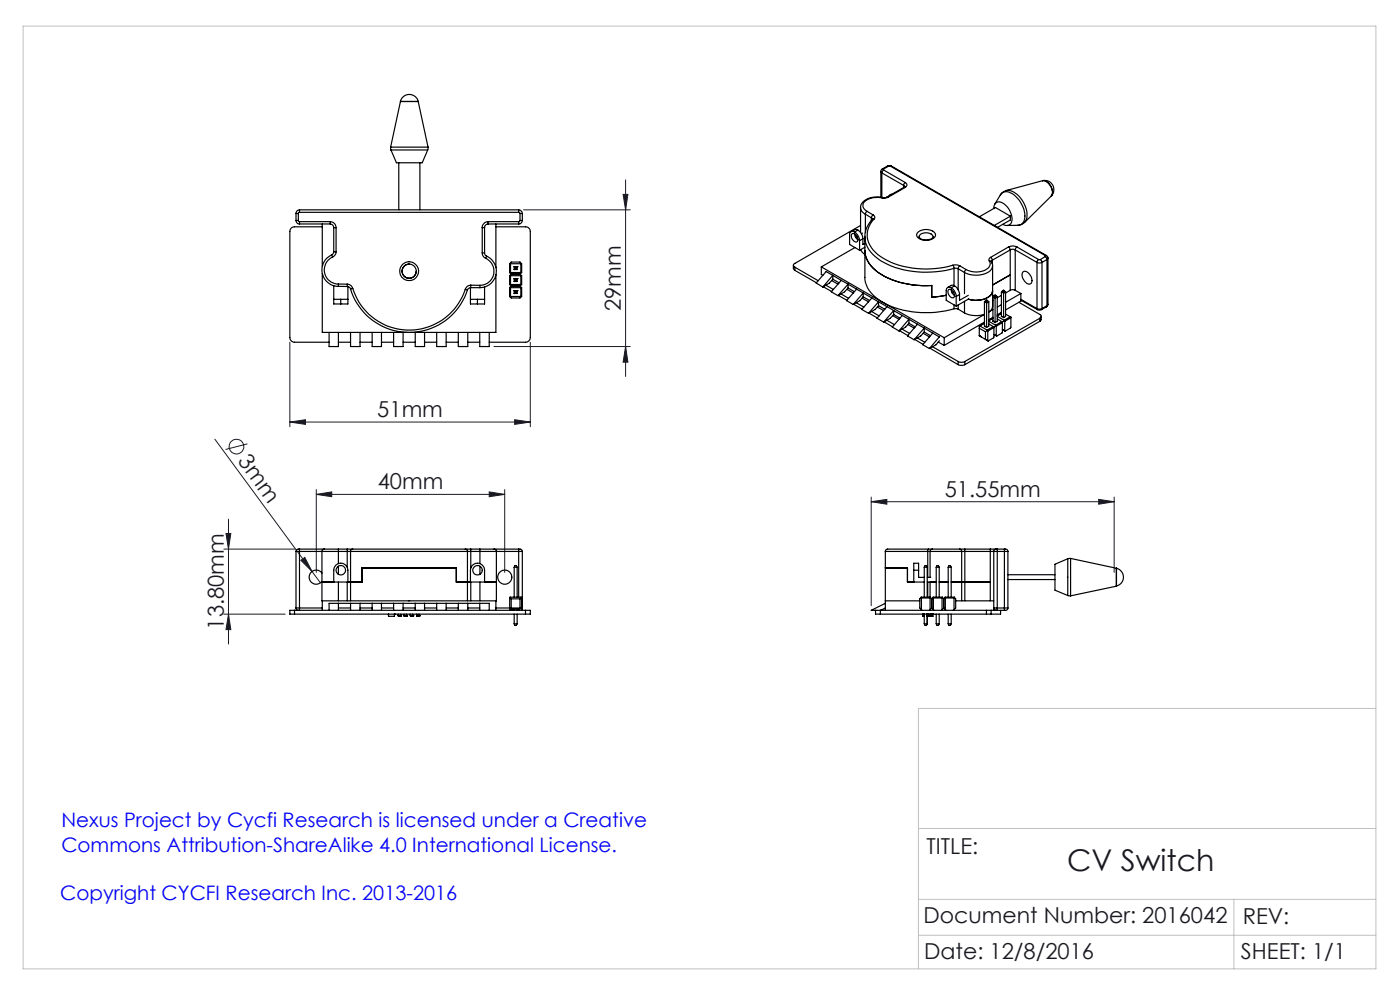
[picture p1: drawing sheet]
<svg xmlns="http://www.w3.org/2000/svg" width="297mm" height="210mm" viewBox="0 0 297 210" stroke-linecap="round" stroke-linejoin="round" font-family="sans-serif">
<g fill="none" stroke="#191924" stroke-width=".21">
<path d="M132.7 38.2v41.7M111.1 44.5h22.6M132.2 41.2h1l-.5 3.3zM61.5 72.6v17.9M104.8 73.5h28.9M112.5 72.6v17.9M132.7 73.5l.5 3.3h-1zM45.6 93.2l22.4 30.4M52.5 94.1l-4.7 1.2M61.5 89.5l3.3-.5v1zM61.5 89.5h51M109.2 89l3.3 .5-3.3 .5z"/>
<path d="M47.5 116.5h15M47.9 113.2h1.1l-.5 3.3zM48.5 110.1v26.5M63.8 118.8l.9-.6 1.5 3zM67.1 104.9l3.3-.6v1.1zM67.1 103.8v17.6M67.1 104.9h40M103.8 104.3l3.3 .6-3.3 .5zM107.1 103.8v17.6M184.8 106.4l3.3-.5v1.1zM184.8 105.4v23.1M184.8 106.4h51.6"/>
<path d="M233.1 105.9l3.3 .5-3.3 .6zM236.4 105.4v16M47.5 130.3h13M48.5 130.3l.5 3.3h-1.1z"/>
<circle cx="50.2" cy="94.7" r="1.55"/>
</g>
<path d="M4.9 5.5h287v200h-287zM291.9 150.3h-97.1v55.2M194.8 175.7h97.1M194.8 198.4h97.1M194.8 190.8h97.1M261.8 190.8v14.7" fill="none" stroke="#c0c0c0" stroke-width=".21"/>
<g fill="#191924">
<path d="M63.8 118.8l.9-.6 1.5 3z"/>
<path d="M61.5 89.5l3.3-.5v1zM109.2 89l3.3 .5-3.3 .5zM184.8 106.4l3.3-.5v1.1zM233.1 105.9l3.3 .5-3.3 .6z"/>
<path d="M67.1 104.9l3.3-.6v1.1zM103.8 104.3l3.3 .6-3.3 .5z"/>
<path d="M47.9 113.2h1.1l-.5 3.3zM48.5 130.3l.5 3.3h-1.1zM132.2 41.2h1l-.5 3.3zM132.7 73.5l.5 3.3h-1z"/>
</g>
<g fill="none" stroke="#000" stroke-width=".25">
<path d="M82.9 31.2v.6M82.9 31.2h7.9M82.9 31.8l1.2 2.7h5.5l1.1-2.7M82.9 31.8h7.8M84.6 34.5v10M84.9 21.5h.1M84.9 21.5a1.94 1.94 0 0 1 1.9-1.5 1.94 1.94 0 0 1 1.9 1.5M84.9 21.5h3.8M84.9 21.5l-2 9.7M88.7 21.5h.1M88.7 21.5l2.1 9.7M89.1 34.5v10"/>
<path d="M90.8 31.2l-.1 .6M186.9 36.4l.2 .3M186.9 36.4v5.4M187.1 36.7l4.6 2.6M187.1 36.7v5.2M187.2 35.8l-.3 .6M187.2 35.8l.2 .1M187.4 35.9v.1M187.4 36l-.3 .7M187.4 36l4.7 2.7M188.2 35.2h.9M188.2 35.2h.3"/>
<path d="M188.2 35.2l-1 .6M188.5 35.2h.4M188.5 35.2l-1.1 .7M188.9 35.2h.2M188.9 35.2l32.9 19M189.1 35.2l32.9 19M191.7 39.3l.2 .2-.1 .2M191.7 39.3v.5M191.8 39.7h.3M191.8 39.7l-3.6 2.1M192.1 38.7a.55 .55 0 0 1 .3 .5 .55 .55 0 0 1-.3 .5M192.1 38.7l-.4 .6"/>
<path d="M192.1 39.7l-3.7 2.1M221.2 38.3a2.36 2.36 0 0 1 2 2.9l-.2 .4M221.2 38.3l-7.8 2.1M221.2 38.3a1.96 1.96 0 0 1 2.1 .9 1.96 1.96 0 0 1-.2 2.3M221.2 38.3a2.38 2.38 0 0 1 1.9 3.2M221.2 38.3h.1M62.8 45.3h.5M62.8 46.8a.72 .72 0 0 0 .7 .7M62.8 46.8h.5M62.8 45.3v1.5M63.3 46.8l.2 .2M63.3 45.3v1.5"/>
<path d="M63.5 44.5v.5M63.5 45l-.2 .3M63.5 47v.5M63.5 44.5a.78 .78 0 0 0-.7 .8M63.5 45h46.5M63.5 44.5h46.5M63.5 47h6.6M63.5 47.5h6.6M68.4 48.1h-5.9a.96 .96 0 0 0-1 1v22.5a.96 .96 0 0 0 1 1h7.3M68.4 47.5v9M68.4 58v12.5h18.3M70.1 47a1.26 1.26 0 0 1 1.2 1.3"/>
<path d="M70.1 47.5a.78 .78 0 0 1 .7 .8M70.1 47v.5M70.3 54.1a3.5 3.5 0 0 0-1.9 3.9 3.5 3.5 0 0 0 3.4 2.7M70.3 54.1l.3 .4M70.6 54.5a2.99 2.99 0 0 0-1.7 3.4 2.99 2.99 0 0 0 2.9 2.3M70.8 48.3h.5M70.8 53.4h.5M70.8 53.4l-.2 .5-.3 .2M70.8 48.3v5.1M71.3 53.4a1.29 1.29 0 0 1-.7 1.1M71.3 48.3v5.1M86.8 56a1.5 1.5 0 0 0-1.5 1.5 1.5 1.5 0 0 0 1.5 1.5 1.5 1.5 0 0 0 1.5-1.5"/>
<path d="M102.3 53.6a1.14 1.14 0 0 0 .7 1.2M102.3 48.3h.5M102.3 53.6h.5M102.3 48.3v5.3M102.8 53.6l.1 .5 .3 .2M102.8 48.3v5.3M103 54.8a3 3 0 0 1 1.7 3.3 3 3 0 0 1-2.9 2.4M103.2 54.3l-.2 .5M103.2 54.3a3.5 3.5 0 0 1 2 3.9 3.5 3.5 0 0 1-3.4 2.8M103.5 47a1.26 1.26 0 0 0-1.2 1.3M103.5 47v.5M103.5 47.5a.78 .78 0 0 0-.7 .8"/>
<path d="M103.5 47h6.5M103.5 47.5h6.5M105.2 48.1h6.3a1.02 1.02 0 0 1 1 1v22.5a1.02 1.02 0 0 1-1 1h-7.7M105.2 47.5v9.3M105.2 58.3v12.2h-18.3M108.2 58.4l.1 .1M108.2 58.4v2M108.2 55.9h.1M108.2 55.9v1.9M108.2 55.9l.2-.3h1.9l.3 .3M108.2 57.8l.2 .3M108.3 57.8h-.1"/>
<path d="M108.3 55.9v1.9M108.3 58.5v1.9M108.3 58.5h2.2M108.3 55.9h2.2M108.3 57.8h2.2M108.4 58.1l-.2 .3M108.4 58.1h1.9M109.1 59.1h.1M109.1 56.6h.1M109.1 56.6v.6M109.1 59.1v.6M109.1 59.1l.2 .2"/>
<path d="M109.1 59.7h.6M109.1 59.1h.6M109.1 56.6l.2 .2M109.1 56.6h.6M109.1 57.2h.6M109.3 56.8v.2M109.3 59.3v.2M109.3 59.3h.2M109.3 59.5h.2M109.3 59.5l-.2 .2M109.3 56.8h.2M109.3 57h.2"/>
<path d="M109.3 57l-.2 .2M109.5 56.8v.2M109.5 59.3v.2M109.5 59.5l.2 .2M109.5 57l.2 .2M109.7 59.1h.1M109.7 56.6h.1M109.7 56.6v.6M109.7 59.1v.6M109.7 59.1l-.2 .2M109.7 56.6l-.2 .2M110 45l.3 .3"/>
<path d="M110 44.5v.5M110 44.5a.85 .85 0 0 1 .8 .8M110 47v.5M110.3 45.3h.5M110.3 46.8h.5M110.3 46.8l-.3 .2M110.3 45.3v1.5M110.3 58.1l.3 .3M110.5 57.8h.1M110.5 55.9v1.9M110.5 58.5v1.9M110.6 58.4l-.1 .1"/>
<path d="M110.6 58.4v2M110.6 55.9h-.1M110.6 55.9v1.9M110.6 57.8l-.3 .3M110.8 46.8a.78 .78 0 0 1-.8 .7M110.8 45.3v1.5M168.3 56.3v.6l.3 .5M168.6 56.7l5 2.8M168.6 56.7v.7M168.6 57.4l4.6 2.6M174.2 56.6v1.6l.4 .2M174.2 56.6l13 7.5"/>
<path d="M176.4 59.5l1.4 .8M176.7 58.4l-1.4-.8-2.2 2.4 1.5 .9M176.7 58.4v.8M176.7 58.4l1.8 1.1M176.7 59.2l1.3 .8M176.7 59.2l-.7 .8-1.4 .9M176.7 58.4l-2.1 2.5M178.5 59.5l1.4 .8M178.5 59.5l-2.1 2.4 1.4 .8M180.7 49.7a1.02 1.02 0 0 1 1.3 1.2l-.1 .3a1.02 1.02 0 0 1-1.3-1.2zM181.3 49.2a.65 .65 0 0 0-.8-.1 .65 .65 0 0 0-.3 .7v2l2.2 1.3M181.3 49.2a2.49 2.49 0 0 1 1.1 1.8"/>
<path d="M181.3 49.6l.1 .5 .6 .8M181.4 52.5l-7.2 4.1M181.8 50.2l-.3 .1M182 48.8a2.33 2.33 0 0 1 1.1 1.9M182 48.8l-.6-.1-.8 .4M182 48.8l-.7 .4M182.4 51v2.1M182.6 47.8l-14 8.1a.42 .42 0 0 0-.3 .4 .42 .42 0 0 0 .3 .4M182.6 44l.1 .7 .9 .7M182.6 52.9l.4 .6 .5 .5M183 49.5l-.3 .1M183.1 50.7l-.7 .3"/>
<path d="M183.1 50.7v1.1l.4-.2M183.5 50.3v8.5a6.4 6.4 0 0 0 3.7 5.3M183.5 53.1a6.2 6.2 0 0 0 3.4 5.1 18.9 18.9 0 0 0 10.8 2.4v2.4l3-.4M183.5 52.4l-1.1 .7M183.6 45.4l1.3 .8M183.6 45.4v3.9M183.9 44.8l-.3 .6M183.9 44.8l1.3 .8M184.9 46.2l.2 .3M184.9 46.2v.5M185.1 46.5a5.1 5.1 0 0 0 .5 7.9 17.8 17.8 0 0 0 13 3.2l2-.2 1.8-.5M185.1 46.5h.1"/>
<path d="M185.2 45.6a.52 .52 0 0 1 .2 .9M185.2 45.6l-.3 .6M185.4 46.5a4.7 4.7 0 0 0 .3 7 17.2 17.2 0 0 0 13.7 3.4l2.7-.6M185.4 46.5h-.3M187.1 42a4 4 0 0 0-3.9 1l-.1 .9 .3 .5 .5 .4M187.2 41.9a4.1 4.1 0 0 0-4.5 1.5l-.1 5.9M187.2 41.9l-.1 .1M188.2 41.8l-1 .1M188.2 41.8h.2M188.4 41.8l-.8 .2h-.5M189.2 41.2l-.3 .1-.3 .2M194.6 49.4a2.62 2.62 0 0 1 3.8 .2 1.39 1.39 0 0 1-1.6 1.4 2.09 2.09 0 0 1-2.3-1.2z"/>
<path d="M198 50.2a1.81 1.81 0 0 0-3-.2 .68 .68 0 0 0 .8 .8 1.93 1.93 0 0 0 2.1-.5M202.1 56.3l.8-.1 .7 .2M202.1 56.3l.3 .6M202.4 56.9l.9 .1M202.4 56.9v3.7M203.3 57l1.3 .8M203.3 57v4.4M203.6 56.4l-.3 .6M203.6 56.4l1.4 .8M204.6 57.8v4.5M205 57.2l-.4 .6M209.9 55.3a1.41 1.41 0 0 1-1 2.1 4.6 4.6 0 0 1-3.9-.2"/>
<path d="M209.9 55.3l.4 .2M210.1 54.6a.54 .54 0 0 0-.2 .7M210.1 54.6l.4 .6M210.3 55.5l.3 .9M210.3 55.5h.1M210.5 55.2l-.2 .3M210.5 55.2v.8M210.6 56.4v8.5l-.1 .5-.5 .6M210.6 56.4a2.21 2.21 0 0 1-2.1 1.8 5.7 5.7 0 0 1-3.9-.4M210.8 44.2a1.24 1.24 0 0 1 .7-1.3 1.24 1.24 0 0 1 1.5 .3 4 4 0 0 1 1.5 4.1l-.6 .5h-.6l-.5-.2M211 43.3l1.2-2a1.71 1.71 0 0 1 2.6-.2 5.6 5.6 0 0 1 2.4 5.9l-.4 .5-.6 .3h-2.6M213.4 40.4l-.9 .5-.3 .5"/>
<path d="M213.4 40.4a4.2 4.2 0 0 1 3.9 3 3.7 3.7 0 0 1 0 3.8M214 52.4a1.94 1.94 0 0 1 1.7 0M214 52.4l.3 .6M214 52.4l-3.9 2.2M214.3 53l.4-.1 .7 .1M214.3 58.3l-3.7 2.2M214.3 53l-3.8 2.2M214.3 53v8.6M214.3 45.9l-3.4 1.9M214.3 45.9l-3.1-1.9-3.4 2M214.3 45.9v.8l-2.7 1.5M215.4 53l4.6 2.7"/>
<path d="M215.4 53v8.6M215.7 52.4l-.3 .6M215.7 52.4l4.6 2.7M217 57.7a1.21 1.21 0 0 1 1.7 .9l.2 .6a.73 .73 0 0 1-.3 1 .73 .73 0 0 1-1-.3 1.85 1.85 0 0 1-.6-2.2zM217.3 47.2l-.6 .4-.8 .2M220 55.7l.5 .1 .6-.1M220 55.7v9.8M220.3 55.1h.4M220.3 55.1l-.2 .2-.1 .4M220.7 55.1l.4 .6M221.1 55.7v9.8M221.8 54.2v.2"/>
<path d="M221.8 54.4l.3 .7M221.8 54.2h.2M221.8 54.4l-1.1 .7M222 54.2l.3 .5M222.1 55.1l-1 .6M222.1 55.1v9.7M222.3 54.7l-.2 .4M222.3 54.7v9.8M223 41.6l-5.7 5.6M223.1 41.5l-.1 .1M69.8 70.5v3h2v-3M70.8 60.6v3.9h1.5"/>
<path d="M70.8 63.5h1.5M71.8 60.2v.5M71.8 60.7l1.9 .1M71.8 60.2l1.9 .1M71.8 72.6h2.6M72.3 63.5h1.5M72.3 63.5v1M73.7 60.3v.5M73.7 60.3a1.19 1.19 0 0 1 1.1 .9M73.7 60.8l.5 .2 .2 .3M73.8 60.8v3.7h-1.5M74.4 61.3a13 13 0 0 0 12.3 9.2 13 13 0 0 0 12.5-9"/>
<path d="M74.4 70.5v3h2v-3M74.8 61.2a12.5 12.5 0 0 0 11.9 8.8 12.5 12.5 0 0 0 12-8.6M74.8 61.2l-.4 .1M76.4 72.6h2.6M79 70.5v3h1.9v-3M80.9 72.6h2.6M83.5 70.5v3h2v-3M85.5 72.6h2.6M88.1 70.5v3h2v-3M90.1 72.6h2.5M92.6 70.5v3h2.1v-3M94.7 72.6h2.5"/>
<path d="M97.2 70.5v3h2v-3M98.7 61.4l.5 .1M99.2 72.6h2.6M99.8 61v3.5h1.5M99.8 63.5h1.5M99.9 60.5v.5M99.9 60.5a1.19 1.19 0 0 0-1.2 .9M99.9 61l-.6 .2-.1 .3M99.9 61h1.9M99.9 60.5h1.9M101.3 63.5h1.5M101.3 63.5v1"/>
<path d="M101.8 70.5v3h2v-3M101.8 60.5v.5M102.8 60.9v3.6h-1.5M108.2 61h.1M108.2 61v1.9M108.2 62.9l.2 .3h1.9l.3-.3M108.2 60.4l.2 .3M108.3 62.9h-.1M108.3 60.4h-.1M108.3 61h2.2M108.3 62.9h2.2M108.3 61v1.9"/>
<path d="M108.3 60.4h2.2M108.4 60.7l-.2 .3M108.4 60.7h1.9M109.1 61.7h.1M109.1 61.7v.6M109.1 61.7l.2 .1M109.1 61.7h.6M109.1 62.3h.6M109.3 61.8h.2M109.3 62.1l-.2 .2M109.3 62.1h.2M109.3 61.8v.3"/>
<path d="M109.5 62.1l.2 .2M109.5 61.8v.3M109.7 61.7h.1M109.7 61.7v.6M109.7 61.7l-.2 .1M110.3 60.7l.3 .3M110.5 62.9h.1M110.5 60.4h.1M110.5 61v1.9M110.6 61h-.1M110.6 61v1.9M110.6 60.4l-.3 .3"/>
<path d="M174.6 60.8l1.8 1M175.2 60.5l1.6 .9M177.9 62.7l1.8 1M178.4 62.4l1.6 .9M179.7 61.4l1.3 .8M179.9 60.3v.8M179.9 60.3l1.8 1M179.9 61.1l1.4 .8M179.9 61.1l-.7 .8-1.4 .8M179.9 60.3l-2.1 2.4M181.1 64.5l1.8 1.1M181.7 64.2l1.6 .9"/>
<path d="M181.7 61.3l1.4 .9M181.7 61.3l-2.1 2.5 1.4 .8M182.9 63.2l1.4 .8M183.1 62.2v.8M183.1 62.2l1.9 1M183.1 63l1.4 .7M183.1 62.2l-2.1 2.4M183.1 63l-.7 .8-1.4 .8M184.3 66.4l1.8 1M184.9 66.1l1.6 .9M185 63.2l1.4 .8M185 63.2l-2.2 2.4 1.5 .9"/>
<path d="M186.1 65.1l1.4 .8M186.4 64v.8M186.4 64l1.8 1M186.4 64.8l1.3 .8M186.4 64l-2.1 2.5M186.4 64.8l-.7 .8-1.4 .9M187.2 64.1l.2 .1M187.4 64.2a20.5 20.5 0 0 0 15 1.3M187.4 64.2l12.9 7.4M187.6 68.3l1.7 1M188.1 67.9l1.6 1M188.2 65l1.4 .9"/>
<path d="M188.2 65l-2.1 2.5 1.4 .8M189.4 66.9l1.3 .8M189.6 65.9v.8M189.6 65.9l1.8 1M189.6 66.7l1.3 .8M189.6 66.7l-.7 .8-1.4 .8M189.6 65.9l-2.1 2.4M190.8 70.1l1.8 1.1M191.3 69.8l1.7 .9M191.4 66.9l1.4 .8M191.4 66.9l-2.1 2.5 1.4 .8M192.6 68.8l1.3 .8"/>
<path d="M192.8 67.7v.9M192.8 67.7l1.8 1.1M192.8 68.6l1.4 .7M192.8 68.6l-.7 .8-1.4 .8M192.8 67.7l-2.1 2.5M194 72l1.8 1.1M194.6 71.7l1.6 .9M194.6 68.8l1.5 .8M194.6 68.8l-2.1 2.5 1.4 .8M195.8 70.7l1.4 .8M196.1 69.6v.8M196.1 69.6l1.8 1.1"/>
<path d="M196.1 70.4l-.8 .9-1.4 .8M196.1 69.6l-2.2 2.5M196.1 70.4l1.3 .8M197.3 73.9l6 3.5M197.8 73.5l5.5 3.2M197.9 70.7l1.4 .8-2.1 2.4M197.9 70.7l-2.1 2.4 1.4 .8M199 72.6l1.3 .7M199.3 72.3l-.7 .8-1.4 .8M200.3 71.6v1.7M201.2 61.5a1.09 1.09 0 0 1 1.1 .5 1.09 1.09 0 0 1-.1 1.2 1.28 1.28 0 0 1-1-1.7zM201.8 61.1a2.33 2.33 0 0 1 1 1.8"/>
<path d="M201.8 61.1a.65 .65 0 0 0-.8-.1 .65 .65 0 0 0-.3 .7v2l2.1 1.2M201.8 61.4l.1 .6 .6 .7M202.3 62l-.3 .2M202.4 65.5l.9 .1M202.4 64.7v.8M202.5 60.6a2.49 2.49 0 0 1 1.1 1.9M202.5 60.6l-.6-.1-.9 .5M202.5 60.6l-.7 .5M202.8 62.9v2M203.3 76.7a1.5 1.5 0 0 0 1.4 0M203.3 77.4l.5 .1 .9-.1M203.3 65.6l1.3 .8"/>
<path d="M203.3 64.7v.9M203.3 76.7v.7M203.6 62.5l-.8 .4M203.6 62.5v1.2l1.8-1.1M204.6 66.4a5.7 5.7 0 0 0 4.2 .3M204.6 63.9v2.5M204.7 76.7v.7M207.8 69.1h.1M207.8 71.2h.1M207.8 69.6l1.3 .8M207.8 69.1v2.1M207.8 71.2l1.3 .8"/>
<path d="M207.8 71.2l.4 .3M207.9 69.1l1.5 .9M208.8 69.2h.1M208.8 68.5l-1 .6M208.8 64l.5 .3 .5-.3M208.8 64v5.2M208.8 69.2l.5 .3M208.8 66.7l-8.5 4.9M208.8 68.3l-8.5 5M208.8 68.6l-.9 .5M209.1 72l.4 .3M209.1 70.4v1.6"/>
<path d="M209.1 72h.1M209.1 72l.6 .3M209.1 63.7l-.3 .3M209.1 63.7l.2 .1M209.1 63.7h.4M209.3 63.8v5.7M209.4 70l.1 .1M209.5 70.1v.1M209.5 63.7l.3 .3M209.5 63.7l-.2 .1M209.5 70.1l-.4 .3M209.5 70.2v2.1"/>
<path d="M209.5 72.3h.2M209.8 64v5.2l-.5 .3M209.8 68.7l.9 .6M209.8 68.1l1.4 .9M210 66l-.2 .2M210.6 61.7a2.83 2.83 0 0 1-3.1 2h-1.1l-1-.2-2.6 1.4M210.6 68.1h.1M210.6 67.5l-.8 .5M210.6 63l.5 .2 .5-.2M210.6 63v5.1M210.6 68.1l.5 .3M210.6 65.7l-.6 .3"/>
<path d="M210.6 67.3l-.8 .5M210.6 63.7h.1M210.7 69.3h.2M210.7 69.3l-1.3 .7M210.9 69.3v.2M210.9 69.5l-1.4 .7M210.9 69.5v2l-1.2 .8M210.9 62.7h.4M210.9 62.7l-.3 .3M210.9 62.7l.2 .1M211.1 62.8v5.6M211.2 69l.1 .1"/>
<path d="M211.3 69.1v.1M211.3 62.7l-.2 .1M211.3 62.7l.3 .3M211.3 69.1l-.4 .2M211.3 71.2l-.4-.3 .6 .4M211.3 69.2v2M211.3 71.2l.2 .1M211.6 63v5.1l-.5 .3M211.6 67.7l.9 .5M211.6 67.1l1.4 .8M212.4 67.1h.1M212.4 66.4l-.8 .5"/>
<path d="M212.4 61.9l.5 .3 .4-.3M212.4 61.9v5.2M212.4 67.1l.5 .3M212.4 64.6l-.8 .5M212.4 66.3l-.8 .5M212.4 62.6l-.8 .6M212.4 66.5l-.8 .5M212.5 68.2l.2 .1M212.5 68.2l-1.3 .8M212.7 68.3v.1M212.7 68.4v2.1l-1.2 .8M212.7 68.4l-1.4 .8"/>
<path d="M212.7 69.9l.4 .3M212.7 69.9h.1M212.7 69.9l.6 .3M212.7 61.7l-.3 .2M212.7 61.7l.2 .1M212.7 61.7h.4M212.9 61.8v5.6M213 67.9l.1 .2M213.1 68.1h.1M213.1 61.7l.2 .2M213.1 61.7l-.2 .1M213.1 68.1l-.4 .2"/>
<path d="M213.1 68.1v2.1M213.1 70.2h.2M213.3 61.9v5.2l-.4 .3M213.3 66.6l1 .6M214.3 67.2l.2 .2M214.3 61.6l.4-.2 .7 .2M214.3 67.2l-1.3 .7M214.3 61.6l-1 .6M214.5 67.4v2l-1.2 .8M214.5 67.4l-1.4 .7M215.4 61.6l1.2 .7M216.1 64.1l4.5 2.6a.43 .43 0 0 1 .3 .4 .43 .43 0 0 1-.3 .4"/>
<path d="M216.6 63.7l3.5 2M216.6 62.3l-3.3 1.8M216.6 62.3v1.6l-3.3 1.8M216.6 63.5l3.4 2M220 65.5h1.1M220 65.5l.1 .2M220.1 65.7h.8M220.6 67.5l-15.9 9.2M220.6 67.5v.6M220.6 68.1l-15.9 9.3M220.9 67.1v.8l-.3 .2M221.1 65.5l-.2 .2"/>
<path d="M222 65.1l-1.1 .6M222.1 64.8l-.1 .3M222.1 64.8l-1 .7M222.3 64.5l-.3 .6M222.3 64.5l-.2 .3M62.8 117h.7M62.8 117v12M63.5 116.5h-.5l-.2 .5M63.5 116.5v.5M63.5 117h4.8M63.5 116.5h5.3M63.5 117v12"/>
<path d="M68.3 117l.1 10.5M68.3 117h3.5M68.8 116.5h-.3l-.2 .5M68.8 116.5h3M71.8 116.5v.5M71.8 117v2.5M71.8 117h1.9M71.8 116.5h1.9M73.7 117h.7M73.7 116.5v.5M73.7 116.5h1.1M73.7 117v3.3"/>
<path d="M74.4 117h24.8M74.4 117v10.5M74.8 116.5l-.4 .2v.3M74.8 116.5h23.9M98.7 116.5l.4 .2 .1 .3M98.7 116.5h1.2M99.2 117h.7M99.2 117v10.5M99.9 116.5v.5M99.9 117v3.5M99.9 117h1.9M99.9 116.5h1.9"/>
<path d="M101.8 116.5v.5M101.8 116.5h3M101.8 117h3.5M101.8 117v2.5M104.8 116.5l.4 .1 .1 .4M104.8 116.5h5.2M105.3 117l-.1 10.5M105.3 117h4.7M110 117h.8M110 116.5h.6l.2 .5M110 116.5v.5M110 117v9.7"/>
<path d="M110.8 117v12M187.8 117h9M187.8 117v12.5M196.8 117h.5M196.8 117v5.5M197 116.5h-8.8l-.3 .2-.1 .3M197 116.5l-.2 .5M197 116.5h.8M197.3 117h6.7M197.3 117v5.5M197.8 116.5l-.4 .2-.1 .3M197.8 116.5h5.8"/>
<path d="M203.6 116.5l.3 .2 .1 .3M203.6 116.5h1.1M204 117h.7M204 117v10.5M204.7 116.5v.5M204.7 117h5.4M204.7 116.5h5.4M204.7 117v10.5M210.1 117h.7M210.1 116.5v.5M210.1 116.5h1.2M210.1 117v10.5"/>
<path d="M210.8 117h.8M210.8 117v12.5M211.3 116.5h.3M211.3 116.5l-.3 .1-.2 .4M211.6 116.5v.5M211.6 117h1.5M211.6 116.5h1.5M211.6 117v12M213.1 117h.7M213.1 116.5v.5M213.1 116.5h.5l.2 .5M213.1 117v12"/>
<path d="M213.8 117v12M226.5 118.5l-2.7 1.2v5.5l2.7 1.1M226.5 118.5v7.8M227.1 118.5h-.6M227.1 118.5v7.9M227.1 118.5l9.7 2M62.5 129.5h-1v.8h1M62.5 129.5h49M62.5 129.5v.8M62.5 130.3h49M62.8 129h.7M62.8 129l.1 .2 .4 .3"/>
<path d="M63.5 129v.5M63.5 129h4.9M68.3 123.5h2.5M68.3 121.6a1.5 1.5 0 0 0-2.2-.3 1.5 1.5 0 0 0 0 2.3 1.5 1.5 0 0 0 2.2-.3M68.4 127.5v2M68.4 127.5h36.8M70.8 123.5v-2.5a1.5 1.5 0 0 1 1.5-1.5 1.5 1.5 0 0 1 1.5 1.5v2.5M70.8 123.5h3M71.8 128h-2v1.5M71.8 129h2.6M71.8 120.1v1.7M71.8 123.5v4"/>
<path d="M71.8 128v1.5M71.8 128h2.6M73.7 123.5v4M73.8 123.5h3v-3h20v3h3M74.4 128h2M74.4 128v1.5M76.4 129h2.6M76.4 128v1.5M76.4 128h2.6M79 128h1.9M79 128v1.5M80.9 129h2.6"/>
<path d="M80.9 128v1.5M80.9 128h2.6M82.4 130.3v.4h1.3v-.4M83.5 128h2M83.5 128v1.5M83.7 130.3h.1M84.5 130.6h.1M84.5 130.3v.3M85 130.6h.1M85 130.3v.3h-.5M85.5 129h2.6M85.5 128v1.5"/>
<path d="M85.5 128h2.6M85.7 130.6h.1M85.7 130.6h.6M85.7 130.3v.3M86.3 130.6h.1M86.3 130.3v.3M87 130.3v.3h.6M87.1 130.6h.1M87.6 130.6h.1M87.6 130.3v.3M88.1 128h2M88.1 128v1.5"/>
<path d="M88.4 130.6h.1M88.4 130.6h.5M88.4 130.3v.3M88.9 130.6h.1M88.9 130.3v.3M90.1 129h2.5M90.1 128v1.5M90.1 128h2.5M92.6 128h2.1M92.6 128v1.5M94.7 129h2.5M94.7 128v1.5"/>
<path d="M94.7 128h2.5M97.2 128h2M97.2 128v1.5M99.2 129h2.6M99.2 128v1.5M99.2 128h2.6M99.8 123.5v-2.5a1.5 1.5 0 0 1 1.5-1.5 1.5 1.5 0 0 1 1.5 1.5v2.5M99.8 123.5h3M99.9 123.5v4M101.8 128h2v1.5M101.8 128v1.5M101.8 120.1v1.7"/>
<path d="M101.8 123.5v4M102.8 123.5h2.5M105.2 129h2.9M105.2 127.5v2M108.2 126.7h2.4M108.2 126.7l-.1 2.8M108.2 126.7l.2 .3M108.4 127h1.9M108.4 129l-.3 .3M108.4 129h1.9M108.4 127v2M108.6 129.5v-.3h1.5v.3"/>
<path d="M109.1 120.3h.6M109.1 120.3l.2-.3h.2l.2 .3M109.1 120.3v6.4M109.1 129.2v.3M109.1 130.3v2M109.1 132.3h.6M109.1 132.3l.2 .4h.2l.2-.4M109.7 120.3v6.4M109.7 129.2v.3M109.7 130.3v2M110 129.2v.3M110.3 129l.4 .3 .1-.3"/>
<path d="M110.3 127v2M110.6 126.7l.1 2.8M110.6 126.7l-.3 .3M110.7 129h.1M111.5 129.5h1v.8h-1M111.5 129.5v.8M185.7 129.5h1.1M185.7 129.5v.8h1.1M186.8 129.5h22.5M186.8 130.3h22.5M186.8 129.5v.8M187.8 120.5h4.7v3h1.4"/>
<path d="M187.8 127.5h7.3M187.8 128l-3 1.5h.9M187.8 129l-1 .5M193.9 121v-1.5h1v1.5M193.9 123.5h2.2M193.9 121v2.5M193.9 121h1M194.9 121v1.5h1.2M195.4 126.7l.1 .2M195.4 126.7l-.3 .3v2l.5 .5M195.5 126.9v2.4M195.5 126.9h1.8"/>
<path d="M195.7 130.3v.3h.4M195.9 130.7h.2M195.9 130.6v.1M195.9 130.6h.1M196 130.3h.1M196.1 120.3h.6M196.1 120.3l.2-.3h.2l.2 .3M196.1 132.3h.6M196.1 132.3l.2 .4h.2l.2-.4M196.1 120.3v6.4M196.1 130.3v2M196.1 130.3h-.3v.3h.3"/>
<path d="M196.7 123.5h1.9M196.7 130.6h.1M196.7 130.3h.1M196.7 120.3v6.4M196.7 130.3v2M196.7 122.5h.7M196.7 130.7h1.2M196.7 130.3h1.1v.4M196.8 123.5v3.2M197.3 126.7h-1.9M197.3 126.7h.1M197.3 123.5v3.2"/>
<path d="M197.3 126.9v2.4M197.4 126.7l-.1 .2M197.4 126.7l.3 .3M197.5 130.3h.1M197.6 130.3h.1M197.6 130.7h.1M197.7 130.7h.1M197.7 127v2M197.7 129l-.5 .5M197.7 129l.5 .5M197.9 130.7h-1.2M197.9 130.3h.1"/>
<path d="M197.9 130.3v.4M197.9 126.7l.1 .2M197.9 126.7h2M197.9 126.7l-.2 .3M198 126.9h1.8M198 126.9v2.4M198.6 120.3h.6M198.6 120.3l.2-.3h.3l.1 .3M198.6 132.3h.6M198.6 132.3l.2 .4h.3l.1-.4M198.6 120.3v6.4M198.6 130.3v2"/>
<path d="M199.2 123.5h2M199.2 120.3v6.4M199.2 130.3v2M199.8 126.9v2.4M199.9 126.7l-.1 .2M199.9 126.7l.3 .3M200.2 129l-.5 .5M200.2 127v2M200.2 129l.5 .5M200.5 126.7l.1 .2M200.5 126.7h2M200.5 126.7l-.3 .3"/>
<path d="M200.6 126.9h1.8M200.6 126.9v2.4M201.2 120.3h.6M201.2 120.3l.1-.3h.3l.2 .3M201.2 132.3h.6M201.2 132.3l.1 .4h.3l.2-.4M201.2 120.3v6.4M201.2 130.3v2M201.8 123.5h8.3M201.8 120.3v6.4M201.8 130.3v2M202.4 126.9v2.4"/>
<path d="M202.5 126.7l-.1 .2M202.5 126.7l.2 .3v2l-.5 .5M202.7 127.5h8.1M209.3 129.5h1M209.3 130.3h1M209.3 129.5v.8M210.3 129.5h.5M210.3 129.5v.8M210.8 129.5h.5M211.3 129.5h.3M211.6 129h-.6a.28 .28 0 0 0-.1 .3 .28 .28 0 0 0 .3 .2h.1M211.6 129v.5"/>
<path d="M211.6 129h1.5M211.6 129.5h1.5M212.3 129.5v.8h-2M213.1 129v.5M213.1 129h.7M213.8 129l-.2 .4-.5 .1M213.8 122.9h10M213.8 121.9h10M226.5 126.3l.6 .1M236.8 120.5v3.8M236.8 124.3l-9.7 2.1M236.8 120.5h.1"/>
<path d="M236.9 124.3h-.1M236.9 120.5a1.94 1.94 0 0 1 1.4 1.9 1.94 1.94 0 0 1-1.4 1.9M236.9 120.5v3.8"/>
<circle cx="86.8" cy="57.5" r="2"/>
<circle cx="86.8" cy="57.5" r="1.5"/>
<circle cx="72.3" cy="121" r="1"/>
<circle cx="101.3" cy="121" r="1"/>
<circle cx="107.1" cy="122.4" r="1.5"/>
</g>
<text font-size="6.3" fill="#191924" x="226.4" y="184.8">CV Switch</text>
<g font-size="4.7" fill="#191924">
<text x="131.7" y="66" transform="rotate(-90 131.7 66)">29mm</text>
<text x="80" y="88.5">51mm</text>
<text x="50.3" y="97.8" transform="rotate(54 50.3 97.8)">3mm</text>
<text x="80.1" y="103.8">40mm</text>
<text x="200.4" y="105.4">51.55mm</text>
<text x="47.5" y="133.5" transform="rotate(-90 47.5 133.5)">13.80mm</text>
<text x="196.6" y="181.1">TITLE:</text>
<text x="195.9" y="195.9">Document Number: 2016042</text>
<text x="263.6" y="195.9">REV:</text>
<text x="196.1" y="203.4">Date: 12/8/2016</text>
<text x="263.3" y="203.5">SHEET: 1/1</text>
</g>
<g font-size="4.2" fill="#00f">
<text x="13" y="175.5">Nexus Project by Cycfi Research is licensed under a Creative</text>
<text x="13" y="180.7">Commons Attribution-ShareAlike 4.0 International License.</text>
<text x="12.8" y="190.9">Copyright CYCFI Research Inc. 2013-2016</text>
</g>
</svg>
